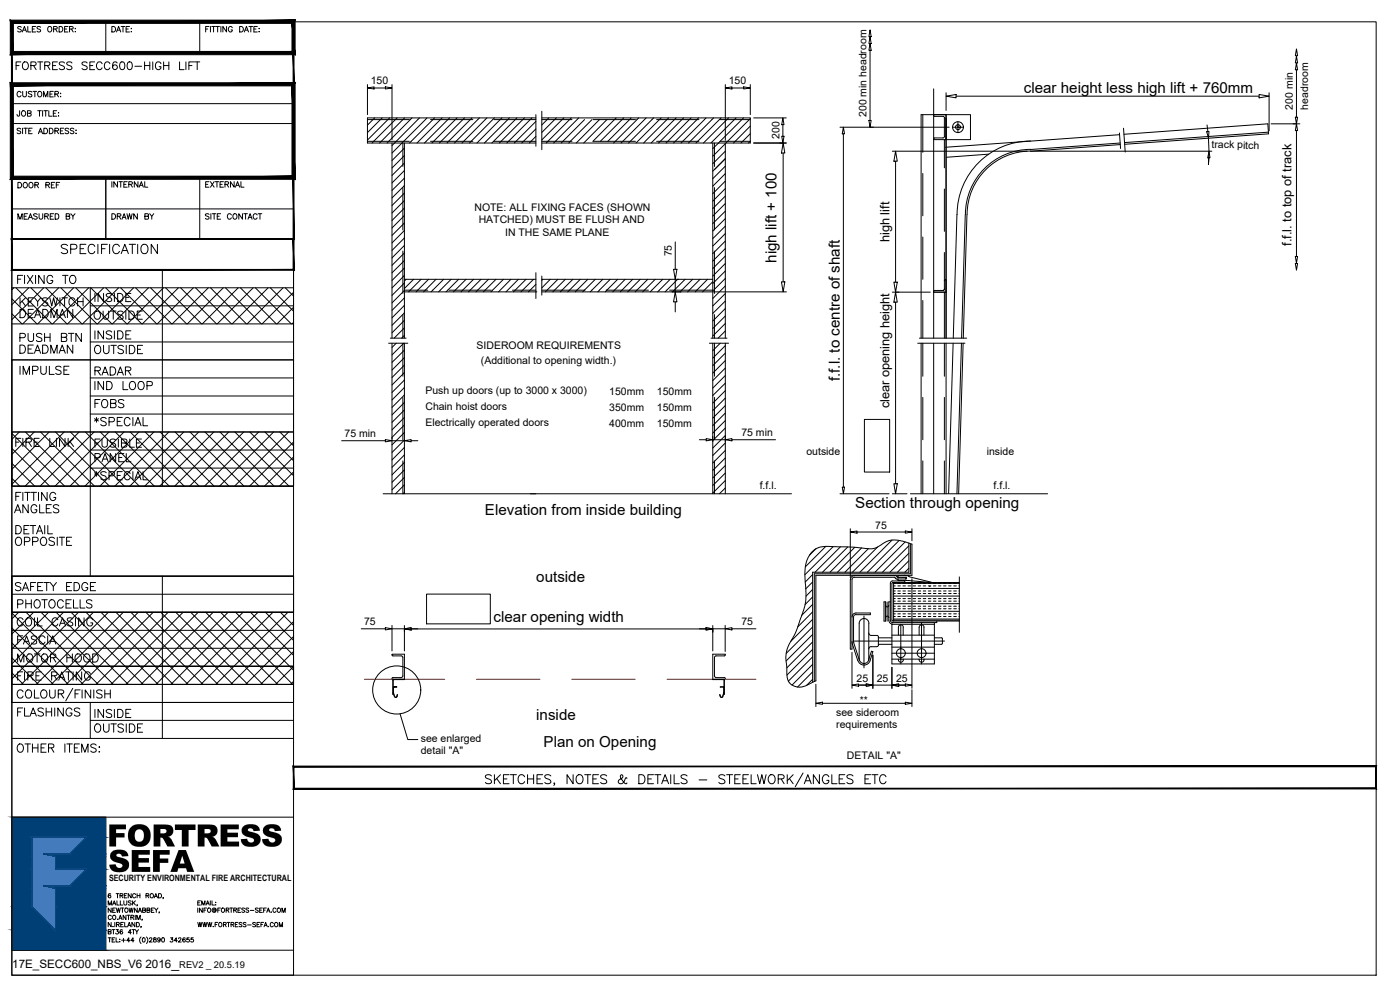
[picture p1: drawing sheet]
<svg xmlns="http://www.w3.org/2000/svg" width="420mm" height="297mm" viewBox="0 0 420 297" stroke-linecap="round" stroke-linejoin="round" font-family="sans-serif">
<!-- layer: 0 -->
<g fill="none" stroke="#000" stroke-width=".3">
<path d="M160.8 35.4h-50.5v7.5h50.5M162.6 35.4h62.6v7.5h-62.6M283 34.9h-2.5l-.3-.5h3.7v7.5h-3.7l.3-.5h2.5M283 34.9l.5 .5-.1 5.5-.4 .5M283.7 34.4h7.6v7.5h-7.6M287.4 38.2h.2M287.5 37.3v.6M287.5 38v.3M287.7 38.2h.7M336 39.9l.3 4.7M337.2 38.5l.5 7.1M380.7 39.7l-43.2 3.1"/>
<path d="M117.6 42.9v58.6M121.4 42.9v58.6M213.9 42.9v58.6M217.7 42.9v58.6M296.7 46.3l-12.7 .9M309.3 45.3a19.1 19.1 0 0 0-19.1 19.1M309.3 44.8a19.6 19.6 0 0 0-19.6 19.6M309.3 42.3a22.1 22.1 0 0 0-22.1 22.1M336 40.4l-52.2 3.8M336.2 42.9l-27 2M336.2 43.4l-26.9 2M337.3 40.3l43.2-3.1 .2 3-43.2 3.1"/>
<path d="M287.2 64.3l-1.1 37.2M289.7 64.4l-1.1 37.1M290.2 64.4l-1.1 37.1M121.4 87.6h39.4M121.4 83.8h39.4M162.6 87.6h51.3M162.6 83.8h51.3M283.4 84.2l.1 2.5-.5 .5M283.7 83.9h.2v3.8h-3.7l.3-.5h2.5M283.7 83.9l-.3 .3M117.6 103v45.2M121.4 103v45.2"/>
<path d="M213.9 103v45.2M217.7 103v45.2M275.4 103h14.2M275.9 101.5h14.2M276.4 101.5v-67.1h7.5v67.1M276.4 103v45.2M283.9 103v45.2M286 103l-1.3 45.1M288.5 103l-1.3 45.2M289.1 103l-1.4 45.2M159.2 148.2h78.3M273.2 148.2h41.2"/>
<path d="M256.4 173.2h12M256.4 173.2l-.5 .2-.2 .5v20.9h-.5v-20.9M268.2 174.8v11.5M268.2 175h19.7M268.4 173.2l.6 .5 3-.1M268.8 172.7h-12.4a1.21 1.21 0 0 0-1.2 1.2M268.8 172.7l.6 .5h2.6v.4M269.5 172.9v.2M269.5 173.8v.3M269.5 174l.1 .1M269.5 173.1l.1 .1M269.5 172.9h3.3"/>
<path d="M269.6 174.2h3.2l6.6 .6M269.6 173.7l-.1 .1M271.5 174.8v-.5h-3.6l-.6 .4-.1 11.4 .2 .5 .5 .2h13.2v-.5M271.8 173.3v.4M272.8 172.9l6.6 1.8M272.8 172.9h.1M273.7 163.3v9.3h-28.8v31.7M278.9 175.9h.1M279.4 174.7v.1M287.9 174.8h-20.1l-.1 11.3 .2 .2M287.9 173.1v16.6M120.9 197.3l-.5-.5h-2.6l-.2-.5h3.8v7.6h-3.3l-.1 4.4-.1-4.2"/>
<path d="M120.9 197.3v5.5l-.5 .5M214.4 197.3l.5-.5h2.6l.1-.5h-3.7v7.6h3.4l.1 4.4-.1-4.2M214.4 197.3v5.5l.5 .5M255.7 185.1a1.21 1.21 0 0 1 1.2-1.2h4.3v.5h-4.6l-.4 .7M255.7 192.5l1.7 5.7M256.2 185.2v7.4l1.7 5.5M257.5 198.2a1.93 1.93 0 0 0 1.8 1.3 1.93 1.93 0 0 0 1.8-1.3M260.6 198.1l.9-2.7 .5 .1-.9 2.7M260.7 189.9l.5 .7 1.9 .1M260.7 187.1v10.5M260.8 187a1.46 1.46 0 0 0-1.5-1.4 1.46 1.46 0 0 0-1.4 1.5v10.5a1.46 1.46 0 0 0 1.4 1.5 1.46 1.46 0 0 0 1.5-1.5M263.1 194l-1.9 .1-.5 .6"/>
<path d="M263.2 190.7l.5 .4M263.6 191.2v2.3M263.6 193.3h4.1M263.6 191.4h4.1M263.7 193.5l-.5 .5M265.3 180.6h.5v5.7l-.5 .1zM265.8 185.3a.49 .49 0 0 1 .5-.4 .49 .49 0 0 1 .4 .4M265.8 181.6a.49 .49 0 0 0 .5 .5 .49 .49 0 0 0 .4-.5M267.2 180.6h-.5v5.5a1.21 1.21 0 0 0 1.2 1.2M267.7 190.6h12.7M267.7 194.2h12.7M267.7 197.8h12.7"/>
<path d="M267.9 186.3h20M268.2 186.1h19.7M269.6 198a.74 .74 0 0 0 .8 .7 .74 .74 0 0 0 .7-.7M269.6 190.6v-2.4a.74 .74 0 0 1 .8-.7 .74 .74 0 0 1 .7 .7v2.4M269.6 197.8v.2M270.3 194.1v.7M270.3 197.2v.7M271.1 197.8v.2M275.8 198a.74 .74 0 0 0 .8 .7 .74 .74 0 0 0 .7-.7M275.8 190.6v-2.4a.74 .74 0 0 1 .8-.7 .74 .74 0 0 1 .7 .7v2.4M275.8 197.8v.2M277.3 197.8v.2"/>
<path d="M280.4 186.8v12.4h-12.7v-11.9h12.7M280.4 193.3h2.2M280.4 191.4h2.2M282.6 191.4l.2 .2v1.4l-.2 .3M117.6 203.6v.2h3.8M117.9 203.3h2.5M118 203.3l-.4 .3M118 207.8l.6 1.4 .5-.1 .2-.6-.3 .5M118 206.3l.2-.2h.9l-1 .2v1.5l.3 1.2M118.2 203.8l-.3 .3M118.5 209l.3 .2 .3-.2M214.9 203.3h2.4"/>
<path d="M216.3 209l.3 .2 .3-.2M217.2 203.8l.2 .3M217.3 207.9l-.6 1.3-.4-.1-.3-.6 .3 .5M217.3 206.3l-.2-.2h-.9l1 .2v1.5l-.4 1.2M217.3 207.8v.1M217.4 203.3l.3 .3M217.6 203.6v.2h-3.7"/>
<circle cx="287.5" cy="38.1" r="1.63"/>
<circle cx="287.5" cy="38.1" r=".74"/>
<circle cx="270.4" cy="196" r="1.33"/>
<circle cx="276.6" cy="196" r="1.33"/>
</g>
<!-- layer: black-lite -->
<g fill="none" stroke="#000" stroke-width=".3">
<path d="M261.1 13.1l.4 2h-.7zM261.1 11l.4 2.1h-.7zM261.1 9l.4 2h-.7zM261.1 15.1v21M389.1 19l.3 1.9h-.7zM389.1 16.9l.3 2h-.7zM389.1 14.7l.3 2h-.7zM110.3 26.4l2-.3v.6zM110.3 25.4v9M112.3 26.4h3.4M115.7 26.1l1.9 .3-1.9 .3zM117.6 25.4v16.5"/>
<path d="M160.8 34.4v9.5M162.6 33.4v11.5M217.7 26.4l2-.3v.6zM217.7 25.4v16.7M219.7 26.4h3.5M223.2 26.1l2 .3-2 .3zM225.2 25.4v9M226.2 35.4h9.8M234.9 35.4l.4 2h-.7zM234.9 37.4v3.5M252.1 38.2h32.8M253.1 38.2l.3 2h-.6z"/>
<path d="M260.8 36.1h.7l-.4 2.1zM283.9 28.9l3-.6v1.1zM283.9 27.8v5.3M286.9 28.9h91M362.2 39.5l.6-.1-.1 2.1zM362.2 37.5l.3 2M377.9 28.3l3 .6-3 .5zM380.9 27.8v11.5M381.5 37.2h8.6M388.7 35.2h.7l-.3 2zM389.1 37.2l.3 2h-.7zM389.1 20.9v14.3"/>
<path d="M389.1 39.2v37.7M226.2 42.9h9.8M234.6 40.9h.7l-.4 2zM235 42.9l.5 3h-1zM235 45.9v38.7M253.1 40.2v106M267.8 45.4h40.5M268.8 45.4l.5 3h-1zM268.8 48.4v36.3M309.3 45.4h54.4M362.7 41.5l.1 3.9-.3 2h.6l-.3-2-.1 3.9 .1-1.9M202.6 72.6v8.2"/>
<path d="M388.7 76.9h.7l-.3 2zM388.7 79.1h.7l-.3 2zM160.8 81.8v7.8M162.6 82.8v5.7M201.6 87.6h2.8M202.1 80.8h1.1l-.6 3zM202.6 83.8v3.8l-.5 3h1.1l-.6-3M202.6 90.6v3M203.3 83.8h.3M214.1 87.6h21.9M234.5 84.6h1l-.5 3zM267.8 87.7h11.4"/>
<path d="M268.3 84.7h1l-.5 3zM268.8 87.7l.5 3h-1zM268.8 90.7v54.4M116.6 103h5.8M117.1 101.5h4.8M212.9 103h5.8M213.4 101.5h4.8M102.5 132.2h13.2M115.7 131.9l1.9 .3-1.9 .4zM117.6 132.2h3.8l2 .4v-.7l-2 .3M117.6 131.3v.4M123.4 132.2h2"/>
<path d="M209.9 131.9h2M213.9 131.9l-2 .4v-.7l2 .3h3.8M213.9 130.9v1.6M217.7 131.9l2-.3v.7zM217.7 130.9v1.6M219.7 131.9h13M115 148.2h45.8M252.1 148.2h14.7M252.8 146.2h.6l-.3 2zM255.2 159.6l2-.3v.7zM255.2 158.7v14.6M257.2 159.6h14.5"/>
<path d="M267.8 148.2h4.4M268.3 145.1h1l-.5 3.1zM271.7 159.3l2 .3-2 .4zM273.7 158.7v3.5M243.9 172.4l-2.2 2.2M243.9 174.6l-2.1 2.1M243.9 176.9l-2 2M243.9 179.1l-2.3 2.3M244.9 164.7l-2 1.9M247.8 163.9l-6.1 6.2M250 164l-8.4 8.5M252.2 164.1l-7.6 7.6"/>
<path d="M254.4 164.1l-7.6 7.6M256.5 164.2l-7.4 7.5M258.6 164.4l-7.3 7.3M260.6 164.6l-7 7.1M263.4 164.1l-7.6 7.6M267.7 162l-9.6 9.7M268.2 176.6h19.7M268.2 178.8h19.7M268.2 175.8h.5M268.2 178.1h.5M268.2 175h.5M268.2 177.3h.5"/>
<path d="M268.2 179.6h.5M269.5 175.8h.7M269.5 178.1h.7M269.5 175h.7M269.5 177.3h.7M269.5 179.6h.7M269.8 162.2l-9.5 9.5M271 175.8h.7M271 178.1h.7M271 175h.7M271 177.3h.7M271 179.6h.7"/>
<path d="M271.7 162.6l-9.1 9.1M272.5 175.8h.8M272.5 178.1h.8M272.5 175h.8M272.5 177.3h.8M272.5 179.6h.8M272.8 162.9v8.8h-28.9v33M272.8 163.8l-8 7.9M272.8 166l-5.7 5.7M272.8 168.3l-3.5 3.4M272.8 170.5l-1.2 1.2M273.2 163.3v8.9h-28.8v32.3"/>
<path d="M273.7 163.3l-3.7-1.1-2.4-.2-1.3 .4-2.9 1.8-1.4 .4-5.9-.4-8.5-.3-2.4 .6-1 .6-.9 1-1.2 2-.5 2.4v2.3l.3 6.3-.3 2.5-2.6 7.7-2.7 5.2-.5 3.1 .4 5.5 .4 1.2 .7 1 1.3 .7 1.9 .1 1.2-.3 3.2-1.5M273.7 173.6v32.9M274 175.8h.8M274 178.1h.8M274 175h.8M274 177.3h.8M274 179.6h.8M275.5 175.8h.8M275.5 178.1h.8M275.5 175h.8M275.5 177.3h.8M275.5 179.6h.8"/>
<path d="M277.1 175.8h.7M277.1 178.1h.7M277.1 175h.7M277.1 177.3h.7M277.1 179.6h.7M278.6 175.8h.8M278.6 178.1h.8M278.6 175h.8M278.6 177.3h.8M278.6 179.6h.8M280.1 175.8h.8M280.1 178.1h.8"/>
<path d="M280.1 175h.8M280.1 177.3h.8M280.1 179.6h.8M281.6 175.8h.8M281.6 178.1h.8M281.6 175h.8M281.6 177.3h.8M281.6 179.6h.8M283.2 175.8h.7M283.2 178.1h.7M283.2 175h.7M283.2 177.3h.7"/>
<path d="M283.2 179.6h.7M284.7 175.8h.8M284.7 178.1h.8M284.7 175h.8M284.7 177.3h.8M284.7 179.6h.8M286.2 175.8h.8M286.2 178.1h.8M286.2 175h.8M286.2 177.3h.8M286.2 179.6h.8M287.8 175.8h.1"/>
<path d="M287.8 178.1h.1M287.8 175h.1M287.8 177.3h.1M287.8 179.6h.1M108.4 188.7h7.3M115.7 188.3l1.9 .4-1.9 .3zM117.6 188.7h3.8l2 .3v-.7l-2 .4M117.6 187.6v7.7M121.4 188.7l2-.3v.6zM121.4 187.7v7.6M123.4 188.7h88.5M211.9 188.4l2 .3-2 .3z"/>
<path d="M213.9 188.7l-2 .3v-.7l2 .4h3.7M213.9 187.7v7.6M217.6 188.7l2.1-.4v.7zM217.6 187.6v7.9M219.7 188.7h7.2M243.9 181.3l-3.3 3.3M243.9 183.6l-4.5 4.5M243.9 185.8l-6.6 6.6M243.9 188.1l-7.9 7.9M243.9 190.4l-8 7.9M243.9 192.6l-7.8 7.8M243.9 194.8l-7.7 7.8"/>
<path d="M243.9 197.1l-7.3 7.3M243.9 199.3l-6.2 6.3M255.7 195.7v10.8M262 196.5v10M268.2 181.1h19.7M268.2 183.4h19.7M268.2 185.7h19.7M268.2 180.4h.5M268.2 182.7h.5M268.2 185h.5M268.2 181.9h.5M268.2 184.2h.5"/>
<path d="M269.5 180.4h.7M269.5 182.7h.7M269.5 185h.7M269.5 181.9h.7M269.5 184.2h.7M271 180.4h.7M271 182.7h.7M271 185h.7M271 181.9h.7M271 184.2h.7M272.5 180.4h.8M272.5 182.7h.8"/>
<path d="M272.5 185h.8M272.5 181.9h.8M272.5 184.2h.8M274 180.4h.8M274 182.7h.8M274 185h.8M274 181.9h.8M274 184.2h.8M275.5 180.4h.8M275.5 182.7h.8M275.5 185h.8M275.5 181.9h.8"/>
<path d="M275.5 184.2h.8M277.1 180.4h.7M277.1 182.7h.7M277.1 185h.7M277.1 181.9h.7M277.1 184.2h.7M278.6 180.4h.8M278.6 182.7h.8M278.6 185h.8M278.6 181.9h.8M278.6 184.2h.8M280.1 180.4h.8"/>
<path d="M280.1 182.7h.8M280.1 185h.8M280.1 181.9h.8M280.1 184.2h.8M281.6 180.4h.8M281.6 182.7h.8M281.6 185h.8M281.6 181.9h.8M281.6 184.2h.8M283.2 180.4h.7M283.2 182.7h.7M283.2 185h.7"/>
<path d="M283.2 181.9h.7M283.2 184.2h.7M284.7 180.4h.8M284.7 182.7h.8M284.7 185h.8M284.7 181.9h.8M284.7 184.2h.8M286.2 180.4h.8M286.2 182.7h.8M286.2 185h.8M286.2 181.9h.8M286.2 184.2h.8"/>
<path d="M287.8 180.4h.1M287.8 182.7h.1M287.8 185h.1M287.8 181.9h.1M287.8 184.2h.1M120.1 214.2l2.3 7.7h3M243.9 201.6l-4.5 4.5M243.9 203.8l-1.8 1.8M244.9 211l1.9-.3v.6zM244.9 205.3v6.7M246.8 211h24.9M255.7 205.6l2-.4v.7z"/>
<path d="M257.7 205.6h2.3M260 205.2l2 .4-2 .3zM262 205.6l-2 .3v-.7l2 .4h5.7M267.7 205.6l2-.4v.7zM267.7 200.2v6.3M269.7 205.6h2M271.7 205.2l2 .4-2 .3zM271.7 210.7l2 .3-2 .3zM273.7 207v5"/>
<circle cx="119.1" cy="207" r="7.2"/>
</g>
<!-- layer: Hidden -->
<g fill="none" stroke="#000" stroke-width=".3">
<path d="M110.3 35.9h12.6M129.2 35.9h12.7M148.3 35.9h12.5M162.6 35.9h9.1M178 35.9h12.7M197.1 35.9h12.7M216.1 35.9h9.1M276.9 34.4v11.3M110.3 42.4h12.6M120.9 42.9v7M120.9 56.3v12.7M129.2 42.4h12.7"/>
<path d="M148.3 42.4h12.5M162.6 42.4h9.1M178 42.4h12.7M197.1 42.4h12.7M214.4 42.9v7M214.4 56.3v12.7M216.1 42.4h9.1M276.9 52.1v12.7M283.4 41.9v8.5M283.4 56.7v12.7M120.9 75.3v12.7M214.4 75.3v12.7"/>
<path d="M276.9 71.1v12.7M283.4 75.8v8.4M120.9 94.4v7.1M121.4 87.1h7M134.7 87.1h12.7M153.8 87.1h7M162.6 87.1h13M181.9 87.1h12.7M201 87.1h12.9M214.4 94.4v7.1M276.9 90.2v11.3M283.4 87.7v13.8"/>
<path d="M120.9 103v9.9M120.9 119.2v12.7M214.4 103v9.9M214.4 119.2v12.7M276.9 103v9.9M276.9 119.2v12.7M283.4 103v9.9M283.4 119.2v12.7M120.9 138.3v9.9M214.4 138.3v9.9M276.9 138.3v9.9M283.4 138.3v9.9"/>
</g>
<path d="M109.3 203.8h8.3M119.7 203.8h13.8M143 203.8h19.1M171.6 203.8h19M200.2 203.8h13.7M217.6 203.8h9.3" fill="none" stroke="#f00" stroke-width=".3"/>
<!-- layer: drg frame -->
<g fill="none" stroke="#000" stroke-width=".3">
<path d="M112.4 35.4l-2.1 2.1M114.7 35.4l-4.4 4.4M116.9 35.4l-6.6 6.6M119.2 35.4l-7.5 7.5M121.4 35.4l-7.5 7.5M123.7 35.4l-7.5 7.5M125.9 35.4l-8.3 8.3M128.1 35.4l-10.5 10.5M130.4 35.4l-7.5 7.5M132.7 35.4l-7.6 7.5M134.9 35.4l-7.5 7.5M137.2 35.4l-7.6 7.5"/>
<path d="M139.4 35.4l-7.5 7.5M141.6 35.4l-7.4 7.5M143.9 35.4l-7.5 7.5M146.1 35.4l-7.5 7.5M148.4 35.4l-7.5 7.5M150.6 35.4l-7.5 7.5M152.9 35.4l-7.5 7.5M155.1 35.4l-7.5 7.5M157.4 35.4l-7.5 7.5M159.6 35.4l-7.5 7.5M160.8 36.4l-6.5 6.5M160.8 38.7l-4.2 4.2"/>
<path d="M164.7 35.4l-2.1 2.1M167 35.4l-4.4 4.3M169.2 35.4l-6.6 6.6M171.4 35.4l-7.5 7.5M173.7 35.4l-7.5 7.5M175.4 35.9l-7 7M177.7 35.9l-7 7M179.9 35.9l-7 7M182.2 35.9l-7 7M184.9 35.4l-7 7M187.2 35.4l-7 7M189.4 35.4l-7 7"/>
<path d="M191.7 35.4l-7.6 7.5M193.9 35.4l-7.5 7.5M196.2 35.4l-7.6 7.5M198.4 35.4l-7.5 7.5M200.7 35.4l-7.5 7.5M202.9 35.4l-7.5 7.5M205.1 35.4l-7.4 7.5M207.4 35.4l-7.5 7.5M209.6 35.4l-7.5 7.5M211.9 35.4l-7.5 7.5M214.2 35.4l-7.6 7.5M216.4 35.4l-7.5 7.5"/>
<path d="M218.7 35.4l-7.6 7.5M220.9 35.4l-7.5 7.5M223.1 35.4l-9.2 9.2M225.2 35.6l-7.3 7.3M225.2 37.8l-5.1 5.1M121.4 44.4l-3.8 3.8M121.4 46.6l-3.8 3.8M121.4 48.9l-3.8 3.7M121.4 51.2l-3.8 3.7M121.4 53.4l-3.8 3.7M121.4 55.7l-3.8 3.7M121.4 57.9l-3.8 3.8"/>
<path d="M160.8 40.9l-1.9 2M217.7 43.1l-3.8 3.7M217.7 45.4l-3.8 3.7M217.7 54.3l-3.8 3.8M217.7 56.6l-3.8 3.8M217.7 58.8l-3.8 3.8M217.7 47.6l-3.8 3.8M217.7 49.9l-3.8 3.7M217.7 52.1l-3.8 3.8M225.2 40.1l-2.8 2.8M225.2 42.4l-.6 .5M121.4 60.1l-3.8 3.8"/>
<path d="M121.4 62.4l-3.8 3.8M121.4 64.6l-3.8 3.8M121.4 66.9l-3.8 3.7M121.4 69.1l-3.8 3.8M121.4 71.4l-3.8 3.7M121.4 73.6l-3.8 3.8M121.4 75.9l-3.8 3.7M121.4 78.1l-3.8 3.8M217.7 61.1l-3.8 3.7M217.7 63.4l-3.8 3.7M217.7 65.6l-3.8 3.7M217.7 67.8l-3.8 3.8"/>
<path d="M217.7 70.1l-3.8 3.7M217.7 72.3l-3.8 3.8M217.7 74.6l-3.8 3.7M217.7 76.8l-3.8 3.8M217.7 79.1l-3.8 3.7M121.4 80.4l-3.8 3.7M121.4 82.6l-3.8 3.8M121.4 84.9l-3.8 3.7M121.4 87.1l-3.8 3.8M121.4 89.4l-3.8 3.7M121.4 91.6l-3.8 3.8M121.4 93.8l-3.8 3.8"/>
<path d="M121.4 96.1l-3.8 3.8M121.4 98.4l-3.1 3.1M121.9 83.8l-.5 .5M124.1 83.8l-2.7 2.8M126.4 83.8l-3.8 3.8M128.6 83.8l-3.7 3.8M130.9 83.8l-3.8 3.8M133.1 83.8l-3.7 3.8M135.4 83.8l-3.8 3.8M137.6 83.8l-3.7 3.8M139.9 83.8l-3.8 3.8M142.1 83.8l-3.8 3.8"/>
<path d="M144.4 83.8l-3.8 3.8M146.6 83.8l-3.8 3.8M148.8 83.8l-3.7 3.8M151.1 83.8l-3.7 3.8M153.3 83.8l-3.7 3.8M155.6 83.8l-3.8 3.8M157.9 83.8l-3.8 3.8M160.1 83.8l-3.8 3.8M160.8 85.3l-2.2 2.3M160.8 87.6h.1M162.9 83.8l-.3 .3M165.1 83.8l-2.5 2.6"/>
<path d="M167.4 83.8l-3.7 3.8M169.7 83.8l-3.8 3.8M171.9 83.8l-3.8 3.8M174.2 83.8l-3.8 3.8M176.4 83.8l-3.8 3.8M178.6 83.8l-3.7 3.8M180.9 83.8l-3.8 3.8M183.1 83.8l-3.7 3.8M185.4 83.8l-3.7 3.8M187.6 83.8l-3.7 3.8M189.9 83.8l-3.8 3.8M192.2 83.8l-3.8 3.8"/>
<path d="M194.4 83.8l-3.8 3.8M196.6 83.8l-3.7 3.8M198.9 83.8l-3.8 3.8M201.1 83.8l-3.7 3.8M203.4 83.8l-3.8 3.8M205.6 83.8l-3.8 3.8M207.9 83.8l-3.8 3.8M210.1 83.8l-3.7 3.8M212.3 83.8l-3.7 3.8M213.9 84.5l-3 3.1M217.7 81.3l-3.8 3.8M217.7 85.8l-3.8 3.8"/>
<path d="M217.7 88.1l-3.8 3.7M217.7 90.3l-3.8 3.8M217.7 92.6l-3.8 3.7M217.7 94.8l-3.8 3.8M217.7 97.1l-3.8 3.7M217.7 83.6l-3.8 3.7M217.7 99.3l-2.2 2.2M118.9 103l-1.3 1.3M121.2 103l-3.6 3.5M121.4 100.6l-.9 .9M121.4 105l-3.8 3.7M121.4 107.3l-3.8 3.7"/>
<path d="M121.4 109.5l-3.8 3.8M121.4 111.7l-3.8 3.8M121.4 114l-3.8 3.8M121.4 116.2l-3.8 3.8M121.4 118.5l-3.8 3.7M216.2 103l-2.3 2.2M217.7 103.7l-3.8 3.8M217.7 105.9l-3.8 3.8M217.7 108.2l-3.8 3.8M217.7 110.4l-3.8 3.8M217.7 112.7l-3.8 3.7M217.7 115l-3.8 3.7"/>
<path d="M217.7 117.2l-3.8 3.7M217.7 119.5l-3.8 3.7M121.4 120.7l-3.8 3.8M121.4 123l-3.8 3.7M121.4 125.3l-3.8 3.7M121.4 127.5l-3.8 3.7M121.4 129.7l-3.8 3.8M121.4 132l-3.8 3.7M121.4 134.2l-3.8 3.8M121.4 136.5l-3.8 3.7M121.4 138.7l-3.8 3.8M217.7 121.7l-3.8 3.8"/>
<path d="M217.7 123.9l-3.8 3.8M217.7 126.2l-3.8 3.7M217.7 128.4l-3.8 3.8M217.7 130.7l-3.8 3.7M217.7 132.9l-3.8 3.8M217.7 135.2l-3.8 3.7M217.7 137.4l-3.8 3.8M217.7 139.7l-3.8 3.7M121.4 141l-3.8 3.7M121.4 143.2l-3.8 3.8M121.4 145.4l-2.7 2.8M121.4 147.7l-.5 .5"/>
<path d="M217.7 141.9l-3.8 3.8M217.7 144.2l-3.8 3.7M217.7 146.4l-1.8 1.8"/>
</g>
<!-- layer: CENTER -->
<path d="M280.2 26.7v74.8M285.9 38.2h3.2M287.5 36.6v3.2M280.2 103v45.2M256.4 192.3h27.1M259.3 184.8v15.6M266.2 180.6v5.8M267.7 196h12.7M270.3 187.3v11.9M276.6 186.8v12.4" fill="none" stroke="#000" stroke-width=".3"/>
<!-- layer: FRAME -->
<path d="M259.4 125.8h7.6v15.8h-7.6zM128 178.3h19.2v8.9h-19.2z" fill="none" stroke="#000" stroke-width=".3"/>
<!-- layer: Titleblock -->
<g fill="#000" stroke="#000" stroke-width=".3">
<path d="M3.1 6l.9 1 84.6-1zM4 7l84.6-1-1 1zM88.6 6l-1 1 1 9.4zM87.6 7l1 9.4-1-1zM3.1 16.4h85.5l-1-1zM4 15.4h83.6l-84.5 1zM3.1 6v10.4l.9-1zM3.1 6l.9 1v8.4z"/>
<path d="M3.4 15.8l.3 .2 84.5-.2zM3.7 16l84.5-.2-.2 .2zM88 16l.2 9.4v-9.6zM88 16l.2 9.4-.2-.2zM3.4 25.4h84.8l-.2-.2zM3.4 25.4l.3-.2h84.3zM3.4 15.8v9.6l.3-.2zM3.4 15.8l.3 .2v9.2z"/>
<path d="M3.1 24.8l.9 1 84.6-1zM4 25.8l84.6-1-1 1zM88.6 24.8l-1 1 1 28zM87.6 25.8l1 28-1-.9zM3.1 53.8h85.5l-1-.9zM4 52.9h83.6l-84.5 .9zM3.1 24.8v29l.9-.9zM3.1 24.8l.9 1v27.1z"/>
<path d="M3.4 53.2l.3 .2 84.5-.2zM3.7 53.4l84.5-.2-.2 .2zM88 53.4l.2 18.4v-18.6zM88 53.4l.2 18.4-.2-.2zM3.4 71.8h84.8l-.2-.2zM3.7 71.6h84.3l-84.6 .2zM3.4 53.2v18.6l.3-.2zM3.4 53.2l.3 .2v18.2z"/>
<path d="M3.4 71.6l.3 .2 84.5-.2zM3.7 71.8l84.5-.2-.2 .2zM88.2 71.6l-.2 .2 .2 9.3zM88 71.8l.2 9.3-.2-.3zM3.4 81.1h84.8l-.2-.3zM3.4 81.1l.3-.3h84.3zM3.4 71.6v9.5l.3-.3zM3.4 71.6l.3 .2v9z"/>
<path d="M88 229.9l.2 .2 324.9-.2zM88.2 230.1l324.9-.2-.2 .2zM413.1 229.9l-.2 .2 .2 6.6zM412.9 230.1l.2 6.6-.2-.2zM88 236.7h325.1l-.2-.2zM88 236.7l.2-.2h324.7zM88 229.9v6.8l.2-.2zM88 229.9l.2 .2v6.4z"/>
</g>
<g fill="none" stroke="#000" stroke-width=".3">
<path d="M3.6 6.5h409.4v286.1h-409.4zM3.6 15.9h70.4M6.4 8.2l-.4-.3-.7 .3 .2 .4 .9 .5-.4 .5-.7-.3M6.7 9.6l.6-1.7 .7 1.7M6.9 9h.8M8.3 7.9v1.7h1M9.7 8.7h.6M10.7 7.9h-1v1.7h1M12.2 8.2l-.4-.3-.7 .3 .2 .4 .9 .5-.4 .5-.7-.3M14.4 8.2a.67 .67 0 0 1 .9-.1 .67 .67 0 0 1 .2 .9 .62 .62 0 0 1-.6 .6 .62 .62 0 0 1-.6-.6zM16.1 8.7h.9l.2-.5-.4-.3h-.7v1.7M16.6 8.7l.6 .9"/>
<path d="M17.7 7.9h.6a.88 .88 0 0 1 .6 .9 .88 .88 0 0 1-.6 .8h-.6zM19.4 8.7h.6M20.4 7.9h-1v1.7h1M20.9 8.7h.9l.2-.5-.4-.3h-.7v1.7M21.4 8.7l.6 .9M22.6 8.5v.2zM22.6 9.4v.2zM31.7 6.5v9.4M33.6 7.9h.5a.88 .88 0 0 1 .6 .9 .88 .88 0 0 1-.6 .8h-.5zM35 9.6l.6-1.7 .6 1.7M35.2 9h.8M36.4 7.9h1.1"/>
<path d="M36.9 7.9v1.7M37.8 8.7h.7M38.9 7.9h-1.1v1.7h1.1M39.4 8.5v.2zM39.4 9.4v.2zM59.9 6.5v9.4M61.7 8.7h.7M62.7 7.9h-1v1.7M63.2 7.9v1.7M63.5 7.9h1.1M64.1 7.9v1.7M64.8 7.9h1.1"/>
<path d="M65.3 7.9v1.7M66.3 7.9v1.7M68 7.9v1.7l-1.1-1.7v1.7M69.7 8.3a.61 .61 0 0 0-.7-.4 .61 .61 0 0 0-.5 .7 .67 .67 0 0 0 .3 .9 .67 .67 0 0 0 .9-.3v-.2h-.4M71.9 7.9h.6a.88 .88 0 0 1 .5 .9 .88 .88 0 0 1-.5 .8h-.6zM73.3 9.6l.7-1.7 .6 1.7M73.6 9h.7M74.7 7.9h1.1M75.3 7.9v1.7M76.2 8.7h.6M77.2 7.9h-1v1.7h1M77.8 8.5v.2z"/>
<path d="M77.8 9.4v.2zM88.1 6.5v286.1h-84.5v-211.6h84.5M3.6 25.3h84.5M3.6 31.1h84.5M3.6 37.1h84.5M5.9 33.2l-.1 1.6h-.5l-.2-.5M6.2 38.7l-.4-.2-.7 .2 .2 .4 .8 .4 .1 .4-.4 .2-.7-.2M6.3 27.8a.61 .61 0 0 0-.7-.4 .61 .61 0 0 0-.5 .7 .67 .67 0 0 0 .3 .9 .67 .67 0 0 0 .9-.3M6.6 33.5a.71 .71 0 0 1 .9 .1 .71 .71 0 0 1 0 .9 .71 .71 0 0 1-.9 .1l-.2-.4zM6.8 38.5v1.6M6.8 27.4v1.2l.5 .5 .6-.3v-1.4M7.2 38.5h1.1"/>
<path d="M7.7 38.5v1.6M8.3 34l.9-.1 .2-.4-.5-.3h-.6v1.7l1-.2 .1-.4-.5-.3M8.6 39.3h.7M9.6 27.7l-.4-.3-.7 .3 .1 .4 .8 .2v.7l-.5 .1-.4-.3M9.7 38.5h-1.1v1.6h1.1M9.9 27.4h1.1M10.5 27.4v1.7M11.3 33.2h1.1M11.6 27.5a.76 .76 0 0 1 1 .7 .76 .76 0 0 1-1 .8l-.3-.6zM11.8 39.6h.7M11.9 33.2v1.7M12.8 33.2v1.7"/>
<path d="M13.1 29.1v-1.7l.6 1.7 .7-1.7v1.7M13.2 38.5h.5a.88 .88 0 0 1 .6 .8 .88 .88 0 0 1-.6 .8h-.5zM13.2 33.2h1.1M13.7 33.2v1.7M14.6 33.2v1.7h1M14.8 38.5h.6a.88 .88 0 0 1 .5 .8 .88 .88 0 0 1-.5 .8h-.6zM15 28.2h.6M16 27.4h-1v1.7h1M16 34h.6M16.5 28.2l.9-.1 .1-.5-1-.2v1.7M16.5 39.3l.9-.1 .2-.4-.4-.3h-.7v1.6M17 33.2h-1v1.7h1"/>
<path d="M17 28.2l.6 .9M17 39.3l.6 .8M17.5 33.9h.2zM17.5 34.8h.2zM18.2 28h.1M18.2 28.9h.1M18.1 39.3h.7M19.1 38.5h-1v1.6h1M20.6 38.7l-.4-.2-.7 .2 .2 .4 .9 .6-.4 .4-.7-.2M22.2 38.7l-.4-.2-.7 .2 .2 .4 .9 .6-.4 .4-.7-.2M22.7 39.1h.2zM22.8 39.9v.2z"/>
<path d="M3.6 53.3h84.5M11.5 40.1l.6-1.6 .7 1.6M31.7 53.3v18.4M33.6 54.5v1.7M35.3 54.5v1.7l-1.1-1.7v1.7M35.7 54.5h1M36.2 54.5v1.7M37.2 55.3h.6M38.2 54.5h-1v1.7h1M38.7 55.3l.9-.1 .1-.5-1-.2v1.7M39.2 55.3l.6 .9M41.4 54.5v1.7l-1.1-1.7v1.7"/>
<path d="M41.8 56.2l.6-1.7 .6 1.7M42 55.6h.8M43.4 54.5v1.7h1M59.9 53.3v18.4M61.7 55.3h.7M62.7 54.5h-1v1.7h1M63.2 54.5l1.1 1.7M64.3 54.5l-1.1 1.7M64.6 54.5h1.1M65.1 54.5v1.7M66 55.3h.7M67.1 54.5h-1.1v1.7h1.1"/>
<path d="M67.5 55.3l1-.1v-.5l-1-.2v1.7M68.1 55.3l.5 .9M70.3 54.5v1.7l-1.1-1.7v1.7M70.7 56.2l.6-1.7 .6 1.7M70.9 55.6h.8M72.3 54.5v1.7h.9M3.6 62.7h84.5M3.6 71.7h77.3M5.4 65.8v-1.7l.6 1.7 .6-1.7v1.7M7.2 64.9h.7M8.3 64.1h-1.1v1.7h1.1M8.5 65.8l.6-1.7 .7 1.7"/>
<path d="M8.7 65.2h.8M11.2 64.3l-.4-.2-.7 .2 .1 .5 1 .5-.4 .5-.7-.3M11.7 64.1v1.2l.5 .5 .4-.1 .2-.4v-1.2M13.4 64.9l1-.1 .1-.4-.4-.3h-.7v1.7M14 64.9l.5 .9M15.1 64.9h.6M16.1 64.1h-1v1.7h1M16.6 64.1h.5a.88 .88 0 0 1 .6 .8 .88 .88 0 0 1-.6 .9h-.5zM19.9 64.9l.9-.1 .2-.4-.4-.3h-.7v1.7l1-.2 .1-.4-.4-.3M21.3 64.1l.6 .8v.9M22.5 64.1l-.6 .8M62.7 64.3l-.3-.2-.8 .2 .2 .5 .9 .3-.1 .6-.5 .1-.5-.3"/>
<path d="M63.3 64.1v1.7M63.7 64.1h1.1M64.3 64.1v1.7M65.2 64.9h.6M66.2 64.1h-1v1.7h1M69.4 64.5a.61 .61 0 0 0-.7-.4 .61 .61 0 0 0-.5 .7 .67 .67 0 0 0 .2 .8 .67 .67 0 0 0 .9-.1l.1-.2M70 64.3a.72 .72 0 0 1 1 0 .72 .72 0 0 1 0 1 .58 .58 0 0 1-.6 .5 .58 .58 0 0 1-.5-.7zM72.8 64.1v1.7l-1.1-1.7v1.7M73.2 64.1h1.1M73.7 64.1v1.7M74.4 65.8l.7-1.7 .5 1.7M74.6 65.2h.8"/>
<path d="M77.2 64.5a.61 .61 0 0 0-.7-.4 .61 .61 0 0 0-.5 .7 .67 .67 0 0 0 .2 .8 .67 .67 0 0 0 .9-.1l.1-.2M77.5 64.1h1.1M78 64.1v1.7M3.6 86.3h84.5M3.6 97.2h84.5M27.1 91.8h61M27.1 86.3v86.6M48.7 81v64.9M3.6 108h84.5M27.1 102.6h61M27.1 113.4h61M27.1 118.8h61"/>
<path d="M3.6 129.6h84.5M27.1 135h61M27.1 124.2h61M3.6 145.9h84.5M4.7 157.7h.8a1.33 1.33 0 0 1 .9 1.2 1.33 1.33 0 0 1-.9 1.3h-.8zM6.3 147.7h-1.6v2.5M6.9 147.7v2.5M7.4 147.7h1.7M8.3 147.7v2.5M8.7 157.7h-1.5v2.5M9.1 157.7h1.6M9.3 147.7h1.7"/>
<path d="M9.9 157.7v2.5M10.1 147.7v2.5M11.6 147.7v2.5M13.4 157.7v2.5M14.1 147.7v2.5l-1.6-2.5v2.5M14.4 157.7v2.5h1.3M16.7 148.3a.91 .91 0 0 0-1-.6 .91 .91 0 0 0-.8 1v.6a.89 .89 0 0 0 .9 .9 .89 .89 0 0 0 .9-.9h-.6M27.1 140.4h61M3.6 178.3h84.5M3.6 172.9h84.5M11 160.2l.9-2.5 .9 2.5M48.7 172.9v48.7"/>
<path d="M3.6 183.7h84.5M3.6 189.1h84.5M3.6 194.5h84.5M3.6 199.9h84.5M3.6 205.3h84.5M3.6 210.8h84.5M6.9 207.6a.89 .89 0 0 0-1-.6 .89 .89 0 0 0-.7 .9v.6a.89 .89 0 0 0 .7 1 .89 .89 0 0 0 1-.6M7.9 207.3a.89 .89 0 0 1 1-.3 .89 .89 0 0 1 .6 .9v.6a.93 .93 0 0 1-.9 1 .93 .93 0 0 1-1-1zM10.3 207v2.5h1.4M12.4 207.3a.92 .92 0 0 1 1.1-.3 .92 .92 0 0 1 .6 .9v.6a.95 .95 0 0 1-1 1 .95 .95 0 0 1-.9-1zM14.9 207v1.8a.84 .84 0 0 0 .8 .7 .84 .84 0 0 0 .9-.7v-1.8M17.5 208.2l1.4-.1 .2-.6-.6-.5h-1v2.5"/>
<path d="M18.3 208.2l.8 1.3M21.8 206.5l-2.1 3.8M22.5 208.2h1M24 207h-1.5v2.5M24.6 207v2.5M27.1 210.8v10.8M27.1 216.1h61M27.2 207v2.5l-1.6-2.5v2.5M28.2 207v2.5M30.6 207.3a.94 .94 0 0 0-1.6 .3l.2 .3 1.2 .5 .2 .7a1.12 1.12 0 0 1-1.6 0M31.5 208.2h1.6M31.5 207v2.5"/>
<path d="M33.1 207v2.5M3.6 221.6h84.5M147.5 232.8a1.04 1.04 0 0 0-1.8 .3l.2 .4 1.3 .5 .3 .8a1.21 1.21 0 0 1-1.8 0M148.4 232.4v2.7M149.1 233.6l1.1 1.5M150.2 232.4l-1.8 1.9M151.1 233.7h1M152.8 232.4h-1.7v2.7h1.7M153.2 232.4h1.8M154.1 232.4v2.7M157.4 233.1a1 1 0 0 0-1.1-.7 1 1 0 0 0-.8 1.1v.6a1 1 0 0 0 .8 1.1 1 1 0 0 0 1.1-.7M158.3 233.7h1.8"/>
<path d="M158.3 232.4v2.7M160.1 232.4v2.7M161.2 233.7h1M162.9 232.4h-1.7v2.7h1.7M165.3 232.8a1.03 1.03 0 0 0-1.8 .3l.2 .4 1.3 .5 .3 .8a1.23 1.23 0 0 1-1.8 0M166.5 235h-.3h.3l-.3 .7M172 232.4v2.7l-1.8-2.7v2.7M173.1 232.8a1.01 1.01 0 0 1 1.2-.3 1.01 1.01 0 0 1 .7 1v.6a1.04 1.04 0 0 1-1.1 1.1 1.04 1.04 0 0 1-1-1.1zM175.5 232.4h1.8M176.4 232.4v2.7M177.9 233.7h1.1M179.6 232.4h-1.7v2.7h1.7"/>
<path d="M182.1 232.8a1.03 1.03 0 0 0-1.8 .3l.2 .4 1.3 .5 .3 .8a1.23 1.23 0 0 1-1.8 0M188.1 233.6l-.2-.3-.3 .4a1.32 1.32 0 0 1-1.8 1.3l-.3-.4 .2-.5 1.1-.8a.54 .54 0 0 0-.2-.9l-.3 .2a1 1 0 0 0 .3 1.2l.9 1.2 .5 .1 .1-.2M191.7 232.4h1a1.45 1.45 0 0 1 .9 1.4 1.45 1.45 0 0 1-.9 1.3h-1zM194.4 233.7h1.1M196.1 232.4h-1.7v2.7h1.7M196.5 232.4h1.8M197.4 232.4v2.7M198.6 235.1l1-2.7 1.1 2.7M199 234.3h1.2M201.3 232.4v2.7M202.3 232.4v2.7h1.6M206.2 232.8a1.03 1.03 0 0 0-1.8 .3l.2 .4 1.3 .5 .3 .8a1.23 1.23 0 0 1-1.8 0"/>
<path d="M209.8 234h2.3M217.6 232.8a1.03 1.03 0 0 0-1.9 .3l.3 .4 1.3 .5 .3 .8a1.23 1.23 0 0 1-1.9 0M218.1 232.4h1.8M218.9 232.4v2.7M220.5 233.7h1M222.2 232.4h-1.7v2.7h1.7M223 233.7h1M224.6 232.4h-1.6v2.7h1.6M225.4 232.4v2.7h1.5M227.3 232.4l.7 2.7 .6-2.7 .7 2.7 .6-2.7M230.8 232.8a.98 .98 0 0 1 1.2-.3 .98 .98 0 0 1 .6 1v.6a1.04 1.04 0 0 1-1 1.1 1.04 1.04 0 0 1-1.1-1.1zM233.6 233.7l1.5-.1 .2-.4-.1-.5-.5-.3h-1.1v2.7"/>
<path d="M234.4 233.7l.9 1.4M236.3 232.4v2.7M236.9 233.6l1.1 1.5M238 232.4l-1.7 1.9M241 231.9l-2.3 4.1M241.4 235.1l1-2.7 1.1 2.7M241.8 234.3h1.3M245.9 232.4v2.7l-1.8-2.7v2.7M248.8 233.1a1.01 1.01 0 0 0-1.2-.7 1.01 1.01 0 0 0-.8 1.1v.6a.98 .98 0 0 0 1 1.1 .98 .98 0 0 0 1-1.1h-.7M249.6 232.4v2.7h1.6M251.8 233.7h1.1M253.5 232.4h-1.7v2.7h1.7"/>
<path d="M256 232.8a1.03 1.03 0 0 0-1.8 .3l.2 .4 1.3 .5 .3 .8a1.21 1.21 0 0 1-1.8 0M259.6 233.7h1M261.3 232.4h-1.7v2.7h1.7M261.7 232.4h1.8M262.6 232.4v2.7M265.9 233.1a.98 .98 0 0 0-1.1-.7 .98 .98 0 0 0-.8 1.1v.6a.98 .98 0 0 0 .8 1.1 .98 .98 0 0 0 1.1-.7M3.6 245.2h84.5M3.6 285.1h84.5"/>
</g>
<g fill="#003f75" stroke="#003f75" stroke-width=".3">
<path d="M3.6 245.2l28.1 6v-6zM3.6 245.2l28.1 6h-28.1z"/>
<path d="M25.7 251.2l6 5v-5zM25.7 251.2l6 5h-10.9z"/>
<path d="M12.9 256.2l18.8 .9v-.9zM12.9 256.2l18.8 .9h-15.1z"/>
<path d="M16.6 257.1l15.1 3.7v-3.7zM16.6 257.1l15.1 3.7h-15.1z"/>
<path d="M25.7 260.8l6 5v-5zM25.7 260.8l6 5h-10.9z"/>
<path d="M12.9 265.8l18.8 .8v-.8zM12.9 265.8l18.8 .8h-15.1z"/>
<path d="M16.6 266.6l15.1 5.4v-5.4zM16.6 266.6l15.1 5.4h-15.1z"/>
<path d="M3.6 251.2l6 20.8v-20.8zM3.6 251.2l6 20.8h-6z"/>
<path d="M16.6 272l15.1 7v-7zM16.6 272l15.1 7h-15.1z"/>
<path d="M3.6 272l13 7-7-7zM3.6 272l13 7h-13z"/>
<path d="M3.6 279l28.1 6.1v-6.1zM3.6 279l28.1 6.1h-28.1z"/>
</g>
<g fill="#447bbc" stroke="#447bbc" stroke-width=".3">
<path d="M9.6 266.6h7v5.4z"/>
<path d="M9.6 251.2l11.2 5 4.9-5zM9.6 251.2l11.2 5h-11.2z"/>
<path d="M9.6 256.2l7 .9-3.7-.9zM9.6 256.2l7 .9h-7z"/>
<path d="M9.6 257.1l7 3.7v-3.7zM9.6 257.1l7 3.7h-7z"/>
<path d="M9.6 260.8l11.2 5 4.9-5zM9.6 260.8l11.2 5h-11.2z"/>
<path d="M9.6 265.8l7 .8-3.7-.8zM9.6 265.8l7 .8h-7z"/>
<path d="M9.6 266.6v5.4h7zM9.6 272h7v7z"/>
</g>
<path d="M3.6 245.2h28.1v39.9h-28.1zM9.6 251.2h16.1l-4.9 5h-7.9l3.7 .9v3.7h9.1l-4.9 5h-7.9l3.7 .8v12.4l-7-7z" fill="none" stroke="#003f75" stroke-width=".3"/>
<path d="M79.4 248l1.6-.7h1.5l1 .4 .6 .7 .3 .8-1.9 .2a.87 .87 0 0 0-.8-.9 .87 .87 0 0 0-.9 .6l.3 .3 2.2 .6 .7 .4 .5 .9 .1 .9-.4 .9-.7 .6-1.2 .4h-1.3l-1-.2-.7-.5-.6-1.4v-.2l1.9-.1a1.02 1.02 0 0 0 .9 1.1 1.02 1.02 0 0 0 1.1-.9l-.5-.4-2-.6-.9-.6-.3-1.2z" fill="#000"/>
<!-- layer: TEXT -->
<g fill="none" stroke="#000" stroke-width=".3">
<path d="M32.5 271.6v-1.3l.5 1.3 .5-1.3v1.3M32.5 279.6l.7-.1 .2-.3-.4-.3h-.5v1.3h.7l.2-.4-.4-.2M33.2 268.3l-.1-.1a.6 .6 0 0 0-.6 .5 .6 .6 0 0 0 .6 .7 .41 .41 0 0 0 0-.7 .41 .41 0 0 0-.6 .3M33.4 272.4v1.4l-.9-1.4v1.4M33.4 276.8v1.3l-.9-1.3v1.3M33.4 274.9a.53 .53 0 0 0-.7-.2 .53 .53 0 0 0-.2 .7 .48 .48 0 0 0 .4 .5 .48 .48 0 0 0 .5-.3M33.6 278.9h.9M33.8 271.6l.5-1.3 .5 1.3M33.9 277.9h.1M33.8 273.1h.5M33.9 274.8a.58 .58 0 0 1 .9 .4 .58 .58 0 0 1-.8 .6l-.2-.4zM34 271.1h.6"/>
<path d="M34 278.9v1.3M34.5 276.8v1.3M34.6 272.4h-.8v1.4h.8M34.8 278.9h.7l-.4 .5a.43 .43 0 0 1 .5 .4 .43 .43 0 0 1-.4 .5 .43 .43 0 0 1-.5-.3M34.8 268.1h.9M34.9 272.4l.3 1.4 .3-1.4 .3 1.4 .3-1.4M35 277.4l.8-.1v-.4l-.8-.1v1.3M35.1 270.3v1.3h.7M35.3 275.8h.1M35.3 268.1v1.3M35.4 277.4l.4 .7M35.6 275.9l.5-1.3 .5 1.3"/>
<path d="M35.8 275.5h.6M36 268.7h.7l.1-.5-.8-.1v1.3M36.1 270.3v1.3h.8M36.2 277.4h.5M36.3 272.4h.9M36.4 268.7l.5 .7M36.7 279.1v-.1a.6 .6 0 0 0-.7 .6 .6 .6 0 0 0 .6 .6 .39 .39 0 0 0 0-.7 .39 .39 0 0 0-.6 .3M36.7 272.4v1.4M37 276.8h-.8v1.3h.8M37.2 270.3v.9l.3 .4 .6-.4v-.9M37.3 268.7h.5M37.4 276.8v1.3h.8"/>
<path d="M37.5 272.6a.57 .57 0 0 1 1 .5 .57 .57 0 0 1-1 .4zM37.8 274.6v1.3l-.8-1.3v1.3M38.1 268.1h-.8v1.3h.8M38.1 274.6h.9M38.3 278.1l.5-1.3 .5 1.3M38.5 277.7h.6M38.6 274.6v1.3M38.7 272.4l.3 1.4 .4-1.4 .3 1.4 .3-1.4M39.3 275.2h.7l.2-.3-.4-.3h-.5v1.3M39.4 268.1v1.3l-.9-1.3v1.3M39.4 270.5l-.4-.2-.5 .2 .9 .7-.4 .4-.5-.2M39.4 279.8h-.9l.6-.9v1.3"/>
<path d="M39.6 278.9h.9M39.7 275.2l.5 .7M39.8 270.3v1.3M40 278.9v1.3M40.1 270.8l.5 .8M40.5 276.8v1.3l-.9-1.3v1.3M40.6 278.9l.5 .7v.6M40.6 274.6v1.3M40.6 270.3l-.8 .8M40.7 268.4a.48 .48 0 0 0-.5-.3 .48 .48 0 0 0-.4 .5v.3a.48 .48 0 0 0 .4 .5 .48 .48 0 0 0 .5-.3M41 276.8h.4a.71 .71 0 0 1 .4 .6 .71 .71 0 0 1-.4 .7h-.4zM41.1 275.9v-1.3l.5 1.3 .5-1.3v1.3"/>
<path d="M41.1 268.7h.9M41.1 268.1v1.3M41.2 271.5l-.1 .3M41.2 272.4v1.4l-.9-1.4v1.4M41.5 273.8l.5-1.4 .5 1.4M41.6 278.9l-.5 .7M41.7 273.3h.6M42 268.1v1.3M42.4 278l-.2 .3M42.7 275.8l-.1 .4M42.8 273.1h.6l.3-.4-.1-.2-.8-.1v1.4l.8-.2 .1-.3-.3-.2M43.8 268.7h.7l.1-.5-.8-.1v1.3"/>
<path d="M44.1 273.1l.8-.1 .1-.3-.1-.2-.8-.1v1.4l.8-.2 .1-.3-.3-.2M44.2 268.7l.5 .7M45.4 273.1h.5M46.2 272.4h-.8v1.4h.8M46.3 269.4l.5-1.3 .5 1.3M46.4 272.4l.5 .7v.7M46.5 269h.6M47.4 272.4l-.5 .7M47.6 268.1h.4a.66 .66 0 0 1 .5 .7 .66 .66 0 0 1-.5 .6h-.4zM47.8 273.7l-.1 .3M49 269.4l-.1 .2M59.4 276.8l.3 1.3 .3-1.3 .3 1.3 .3-1.3"/>
<path d="M59.4 270.9h.5M59.4 272.4v1.4M60.2 270.3h-.8v1.3h.8M60.5 271.6v-1.3l.5 1.3 .5-1.3v1.3M60.7 272.4v1.4l-.8-1.4v1.4M60.8 276.8l.4 1.3 .3-1.3 .3 1.3 .3-1.3M61.2 273.1h.5M61.8 271.6l.5-1.3 .5 1.3M62 272.4h-.8v1.4M62 271.1h.7M62.3 276.8l.4 1.3 .2-1.3 .3 1.3 .4-1.3M62.4 272.6a.58 .58 0 0 1 .9 .4 .58 .58 0 0 1-.8 .7l-.2-.5z"/>
<path d="M63.1 270.3v1.3M63.6 270.3v1.3h.8M64 277.9h.1M64.6 273l-.1-.2a.35 .35 0 0 0-.5 .1 .35 .35 0 0 0 .2 .5l.4-.2M64.6 272.7v.7a.57 .57 0 0 0 0-1 .57 .57 0 0 0-.9 .4 .63 .63 0 0 0 .2 .8 .63 .63 0 0 0 .8-.1M64.6 277.4h.5M64.7 270.7h.1M64.7 271.5h.1M65.4 276.8h-.8v1.3M65.4 273.1h.5M66.2 272.4h-.8v1.4M66.5 272.6a.58 .58 0 0 1 .9 .4 .58 .58 0 0 1-.7 .7l-.3-.5z"/>
<path d="M67.1 277.4l.8-.1v-.4l-.8-.1v1.3M67.5 277.4l.4 .7M67.9 273.1l.8-.1v-.4l-.8-.2v1.4M68.2 276.8h.8M68.3 273.1l.4 .7M68.6 276.8v1.3M69 272.4h.8M69.3 277.4l.8-.1v-.4l-.8-.1v1.3M69.4 272.4v1.4M69.8 277.4l.4 .7M70.1 273.1l.9-.1v-.4l-.9-.2v1.4M70.6 273.1l.4 .7"/>
<path d="M70.6 277.4h.5M71.4 276.8h-.8v1.3h.8M71.4 273.1h.5M72.2 272.4h-.8v1.4h.8M72.6 277l-.3-.2-.5 .2v.2l.8 .5-.1 .3-.7-.1M73.4 272.6l-.3-.2-.5 .2 .1 .4 .7 .4-.3 .4-.5-.3M73.8 277l-.3-.2-.5 .2v.2l.8 .4-.1 .4-.7-.1M74.3 277.5h1.1M74.6 272.6l-.3-.2-.5 .2 .1 .4 .6 .2v.5l-.4 .1-.3-.3M75.1 273.2h1.1M76.7 277l-.3-.2-.6 .2 .1 .3 .8 .4-.1 .3-.8-.1M77.1 277.4h.5"/>
<path d="M77.5 272.6l-.3-.2-.6 .2 .2 .4 .7 .4-.3 .4-.6-.3M77.9 276.8h-.8v1.3h.8M77.9 273.1h.5M78.3 277.4h.5M78.7 272.4h-.8v1.4h.8M79.1 276.8h-.8v1.3M79.1 273.1h.5M79.2 278.1l.5-1.3 .5 1.3M79.4 277.7h.7M79.9 272.4h-.8v1.4M80.1 273.8l.4-1.4 .5 1.4M80.2 273.3h.7"/>
<path d="M80.6 277.9h.1M81.4 273.6h.1M82 277.1a.47 .47 0 0 0-.5-.4 .47 .47 0 0 0-.4 .6 .53 .53 0 0 0 .2 .7 .53 .53 0 0 0 .7-.2M82.8 272.7a.53 .53 0 0 0-.7-.2 .53 .53 0 0 0-.2 .7 .47 .47 0 0 0 .4 .6 .47 .47 0 0 0 .5-.4M83.3 272.6a.57 .57 0 0 1 .9 .5 .57 .57 0 0 1-.9 .4zM83.8 278.1v-1.3l.5 1.3 .5-1.3v1.3M84.6 273.8v-1.4l.5 1.4 .5-1.4v1.4M32.5 281.4h.9M32.9 281.4v1.2M33.7 282h.5M34.5 281.4h-.8v1.2h.8M34.8 281.4v1.2h.8"/>
<path d="M35.9 281.8h.1M35.9 282.5h.1M36.5 282.1h1.1M37 281.5v1.1M39 282.2h-.9l.6-.8v1.2M40.2 282.2h-.9l.6-.8v1.2M42.3 281.1a1.32 1.32 0 0 0 0 2M42.9 281.4a.6 .6 0 0 1 .7 .6 .6 .6 0 0 1-.7 .6l-.2-.5zM43.9 281.1a1.32 1.32 0 0 1 0 2M44.9 281.7a.36 .36 0 0 1 .4-.3 .36 .36 0 0 1 .3 .3l-.8 .9h.9M46.1 281.4v.4l.8 .4a.44 .44 0 0 1-.3 .5 .44 .44 0 0 1-.5-.3l.1-.4 .7-.3-.1-.3zM48.1 281.8a.41 .41 0 0 1-.5 .4 .41 .41 0 0 1-.3-.6 .41 .41 0 0 1 .6-.2 .6 .6 0 0 1 .2 .8 .6 .6 0 0 1-.8 .3"/>
<path d="M48.7 281.4a.6 .6 0 0 1 .7 .6 .6 .6 0 0 1-.7 .6l-.2-.5zM51.2 281.4h.7l-.4 .4a.43 .43 0 0 1 .4 .4 .43 .43 0 0 1-.4 .5 .43 .43 0 0 1-.4-.3M53.2 282.2h-.9l.6-.8v1.2M53.6 281.7l.2-.3 .5 .2-.8 1h.9M55.6 281.5l-.1-.1a.6 .6 0 0 0-.7 .6 .6 .6 0 0 0 .7 .6 .41 .41 0 0 0-.1-.7 .41 .41 0 0 0-.6 .3M56.8 281.4h-.7l-.1 .5a.45 .45 0 0 1 .7 0 .45 .45 0 0 1 0 .7 .45 .45 0 0 1-.7-.2M58 281.4h-.6l-.1 .5a.46 .46 0 0 1 .7 0 .46 .46 0 0 1-.1 .7 .46 .46 0 0 1-.7-.2"/>
<circle cx="45.6" cy="268.7" r=".58"/>
<circle cx="66.1" cy="277.4" r=".61"/>
<circle cx="82.9" cy="277.3" r=".6"/>
</g>
<!-- layer: Doorset -->
<g fill="none" stroke="#000" stroke-width=".3">
<path d="M3.6 89.6l7.5 7.6M4.8 86.3l10.8 10.9M8.6 86.3l-5 5.1M9.3 86.3l10.8 10.9M13.1 86.3l-9.5 9.6M13.8 86.3l10.8 10.9M17.6 86.3l-10.8 10.9M18.2 86.3l10.9 10.9M22.1 86.3l-10.8 10.9M22.7 86.3l10.9 10.9M26.6 86.3l-10.8 10.9M27.2 86.3l10.9 10.9"/>
<path d="M31.1 86.3l-10.8 10.9M31.7 86.3l10.8 10.9M35.6 86.3l-10.8 10.9M36.2 86.3l10.8 10.9M40.1 86.3l-10.8 10.9M40.7 86.3l10.8 10.9M44.6 86.3l-10.9 10.9M45.2 86.3l10.8 10.9M49.1 86.3l-10.9 10.9M49.7 86.3l10.8 10.9M53.6 86.3l-10.9 10.9M54.2 86.3l10.8 10.9"/>
<path d="M58 86.3l-10.8 10.9M58.7 86.3l10.8 10.9M62.5 86.3l-10.8 10.9M63.2 86.3l10.8 10.9M67 86.3l-10.8 10.9M67.6 86.3l10.8 10.9M71.5 86.3l-10.8 10.9M72.1 86.3l10.8 10.9M76 86.3l-10.8 10.9M76.6 86.3l10.8 10.9M80.5 86.3l-10.8 10.9M81.1 86.3l7 7.1"/>
<path d="M85 86.3l-10.8 10.9M85.6 86.3l2.5 2.5M88.1 87.7l-9.4 9.5M88.1 92.2l-5 5M88.1 96.7l-.5 .5M3.6 108h84.5v37.9h-84.5zM3.6 139l6.8 6.9M3.6 134.5l11.3 11.4M3.6 130l15.8 15.9M7.6 129.6l16.3 16.3M12.1 129.6l16.3 16.3M14.8 129.6l-11.2 11.2"/>
<path d="M16.6 129.6l16.3 16.3M19.3 129.6l-15.7 15.7M21.1 129.6l16.2 16.3M23.7 129.6l-16.2 16.3M25.6 129.6l16.2 16.3M28.2 129.6l-16.2 16.3M30.1 129.6l16.2 16.3M32.7 129.6l-16.2 16.3M34.6 129.6l16.2 16.3M37.2 129.6l-16.2 16.3M39.1 129.6l16.2 16.3M41.7 129.6l-16.2 16.3"/>
<path d="M43.6 129.6l16.2 16.3M46.2 129.6l-16.2 16.3M48 129.6l16.3 16.3M50.7 129.6l-16.2 16.3M52.5 129.6l16.2 16.3M55.2 129.6l-16.3 16.3M57 129.6l16.2 16.3M59.6 129.6l-16.2 16.3M61.5 129.6l16.3 16.3M64.2 129.6l-16.3 16.3M66 129.6l16.3 16.3M68.7 129.6l-16.3 16.3"/>
<path d="M70.5 129.6l16.2 16.3M73.2 129.6l-16.3 16.3M75 129.6l13.1 13.1M77.6 129.6l-16.2 16.3M79.5 129.6l8.6 8.6M82.1 129.6l-16.2 16.3M84 129.6l4.1 4.2M86.6 129.6l-16.2 16.3M88.1 132.6l-13.2 13.3M88.1 137.1l-8.7 8.8M3.6 143.5l2.3 2.4M88.1 141.6l-4.2 4.3"/>
<path d="M3.6 172.9h84.5v10.8h-84.5zM3.6 199.9h84.5v5.4h-84.5zM3.6 199.9h84.5v10.9h-84.5zM3.6 192.9l7 7M3.6 188.4l11.5 11.5M3.6 183.9l16 16M7.8 183.7l16.3 16.2M12.3 183.7l21.7 21.6M14.6 183.7l-11 11M16.8 183.7l21.7 21.6M19 183.7l-15.4 15.5M21.3 183.7l21.7 21.6"/>
<path d="M23.5 183.7l-16.2 16.2M25.8 183.7l21.7 21.6M28 183.7l-16.2 16.2M30.3 183.7l21.6 21.6M32.5 183.7l-16.2 16.2M34.8 183.7l21.6 21.6M37 183.7l-16.2 16.2M39.3 183.7l21.6 21.6M41.5 183.7l-16.2 16.2M43.8 183.7l21.6 21.6M46 183.7l-16.2 16.2M48.3 183.7l21.6 21.6"/>
<path d="M50.5 183.7l-21.7 21.6M52.7 183.7l21.7 21.6M54.9 183.7l-21.6 21.6M57.2 183.7l21.7 21.6M59.5 183.7l-21.7 21.6M61.7 183.7l21.7 21.6M64 183.7l-21.7 21.6M66.2 183.7l21.6 21.6M68.5 183.7l-21.7 21.6M70.7 183.7l17.4 17.4M72.9 183.7l-21.6 21.6M75.2 183.7l12.9 12.9"/>
<path d="M77.4 183.7l-21.6 21.6M79.7 183.7l8.4 8.4M81.9 183.7l-21.6 21.6M84.2 183.7l3.9 3.9M86.4 183.7l-21.6 21.6M88.1 186.5l-18.8 18.8M88.1 191l-14.4 14.3M88.1 195.5l-9.9 9.8M88.1 200l-5.4 5.3M88.1 204.5l-.9 .8"/>
</g>
<!-- layer: DWG -->
<path d="M3.6 129.6h84.5v16.3h-84.5zM3.6 183.7h84.5v16.2h-84.5z" fill="none" stroke="#000" stroke-width=".3"/>
<g font-size="9.2">
<text x="32.1" y="254">FORTRESS</text>
<text x="32.5" y="261.6">SEFA</text>
</g>
<text font-size="6.2" x="17.3" y="77.3">SPECIFICATION</text>
<g font-size="5.7">
<text x="3.5" y="22.2">FORTRESS SECC600-HIGH LIFT</text>
<text x="4.2" y="86.4">FIXING TO</text>
<text x="4.9" y="93.1">KEYSWITCH</text>
<text x="27.2" y="91.7">INSIDE</text>
<text x="4.9" y="96.7">DEADMAN</text>
<text x="27.2" y="97">OUTSIDE</text>
<text x="4.6" y="103.7">PUSH BTN</text>
<text x="4.6" y="107.2">DEADMAN</text>
<text x="27.2" y="103">INSIDE</text>
<text x="27.2" y="107.2">OUTSIDE</text>
<text x="4.9" y="113.6">IMPULSE</text>
<text x="27.2" y="113.9">RADAR</text>
<text x="27.2" y="118.2">IND LOOP</text>
<text x="27.2" y="123.5">FOBS</text>
<text x="27.2" y="129.1">*SPECIAL</text>
<text x="3.5" y="135.1">FIRE LINK</text>
<text x="27.2" y="135.5">FUSIBLE</text>
<text x="27.2" y="139.7">PANEL</text>
<text x="27.2" y="145.3">*SPECIAL</text>
<text x="3.2" y="155.2">ANGLES</text>
<text x="3.5" y="164.7">OPPOSITE</text>
<text x="3.5" y="178.5">SAFETY EDGE</text>
<text x="4.2" y="183.8">PHOTOCELLS</text>
<text x="3.9" y="189.1">COIL CASING</text>
<text x="4.2" y="194.4">FASCIA</text>
<text x="4.2" y="200">MOTOR HOOD</text>
<text x="4.2" y="205.3">FIRE RATING</text>
<text x="4.2" y="216.3">FLASHINGS</text>
<text x="27.2" y="216.6">INSIDE</text>
<text x="27.2" y="220.8">OUTSIDE</text>
<text x="3.9" y="226.8">OTHER ITEMS:</text>
</g>
<text font-size="4.9" x="32.5" y="67">DRAWN BY</text>
<g font-size="4.5">
<text x="307.3" y="27.8">clear height less high lift + 760mm</text>
<text x="233" y="78.9" transform="rotate(-90 233 78.9)">high lift + 100</text>
<text x="252.1" y="114.4" transform="rotate(-90 252.1 114.4)">f.f.l. to centre of shaft</text>
<text x="145.5" y="154.6">Elevation from inside building</text>
<text x="256.7" y="152.6">Section through opening</text>
<text x="161" y="174.7">outside</text>
<text x="148.1" y="186.8">clear opening width</text>
<text x="161" y="216.1">inside</text>
<text x="163.2" y="224.1">Plan on Opening</text>
</g>
<text font-size="4.4" x="4.2" y="57.5">DOOR REF</text>
<text font-size="4.2" x="51.4" y="290.4">_</text>
<g font-size="3.8">
<text x="267" y="72.7" transform="rotate(-90 267 72.7)">high lift</text>
<text x="387.6" y="73.8" transform="rotate(-90 387.6 73.8)">f.f.l. to top of track</text>
<text x="267" y="122.5" transform="rotate(-90 267 122.5)">clear opening height</text>
</g>
<text font-size="3.5" x="3.7" y="290.4">17E_SECC600_NBS_V6 2016</text>
<g font-size="3.1">
<text x="111.3" y="25.3">150</text>
<text x="218.7" y="25.3">150</text>
<text x="260.1" y="35.1" transform="rotate(-90 260.1 35.1)">200 min headroom</text>
<text x="388" y="32.9" transform="rotate(-90 388 32.9)">200 min</text>
<text x="392.6" y="32.9" transform="rotate(-90 392.6 32.9)">headroom</text>
<text x="233.9" y="41.7" transform="rotate(-90 233.9 41.7)">200</text>
<text x="363.6" y="44.4" transform="rotate(1 363.6 44.4)">track pitch</text>
<text x="142.4" y="63.4">NOTE: ALL FIXING FACES (SHOWN</text>
<text x="143.7" y="67">HATCHED) MUST BE FLUSH AND</text>
<text x="151.6" y="70.7">IN THE SAME PLANE</text>
<text x="201.6" y="76.9" transform="rotate(-90 201.6 76.9)">75</text>
<text x="143" y="104.7">SIDEROOM REQUIREMENTS</text>
<text x="144.3" y="109.2">(Additional to opening width.)</text>
<text x="127.7" y="118.3">Push up doors (up to 3000 x 3000)</text>
<text x="182.8" y="118.5">150mm</text>
<text x="197.1" y="118.5">150mm</text>
<text x="127.7" y="123.1">Chain hoist doors</text>
<text x="182.8" y="123.3">350mm</text>
<text x="197.1" y="123.3">150mm</text>
<text x="103.4" y="131.2">75 min</text>
<text x="127.7" y="127.8">Electrically operated doors</text>
<text x="182.8" y="128">400mm</text>
<text x="197.1" y="128">150mm</text>
<text x="222.5" y="130.9">75 min</text>
<text x="242" y="136.4">outside</text>
<text x="296.2" y="136.4">inside</text>
<text x="228" y="146.6">f.f.l.</text>
<text x="298.2" y="146.6">f.f.l.</text>
<text x="262.7" y="158.6">75</text>
<text x="109.3" y="187.6">75</text>
<text x="222.5" y="187.6">75</text>
<text x="257.1" y="204.5">25</text>
<text x="263.1" y="204.5">25</text>
<text x="268.9" y="204.5">25</text>
<text x="251" y="214.7">see sideroom</text>
<text x="258.1" y="211.1">**</text>
<text x="251" y="218.3">requirements</text>
<text x="126.3" y="222.7">see enlarged</text>
<text x="126.3" y="226.3">detail &quot;A&quot;</text>
<text x="254.1" y="227.7">DETAIL &quot;A&quot;</text>
</g>
<text font-size="2.8" x="53.8" y="290.4">REV2 _ 20.5.19</text>
<text font-size="2.6" x="32.7" y="264.4">SECURITY ENVIRONMENTAL FIRE ARCHITECTURAL</text>
</svg>
